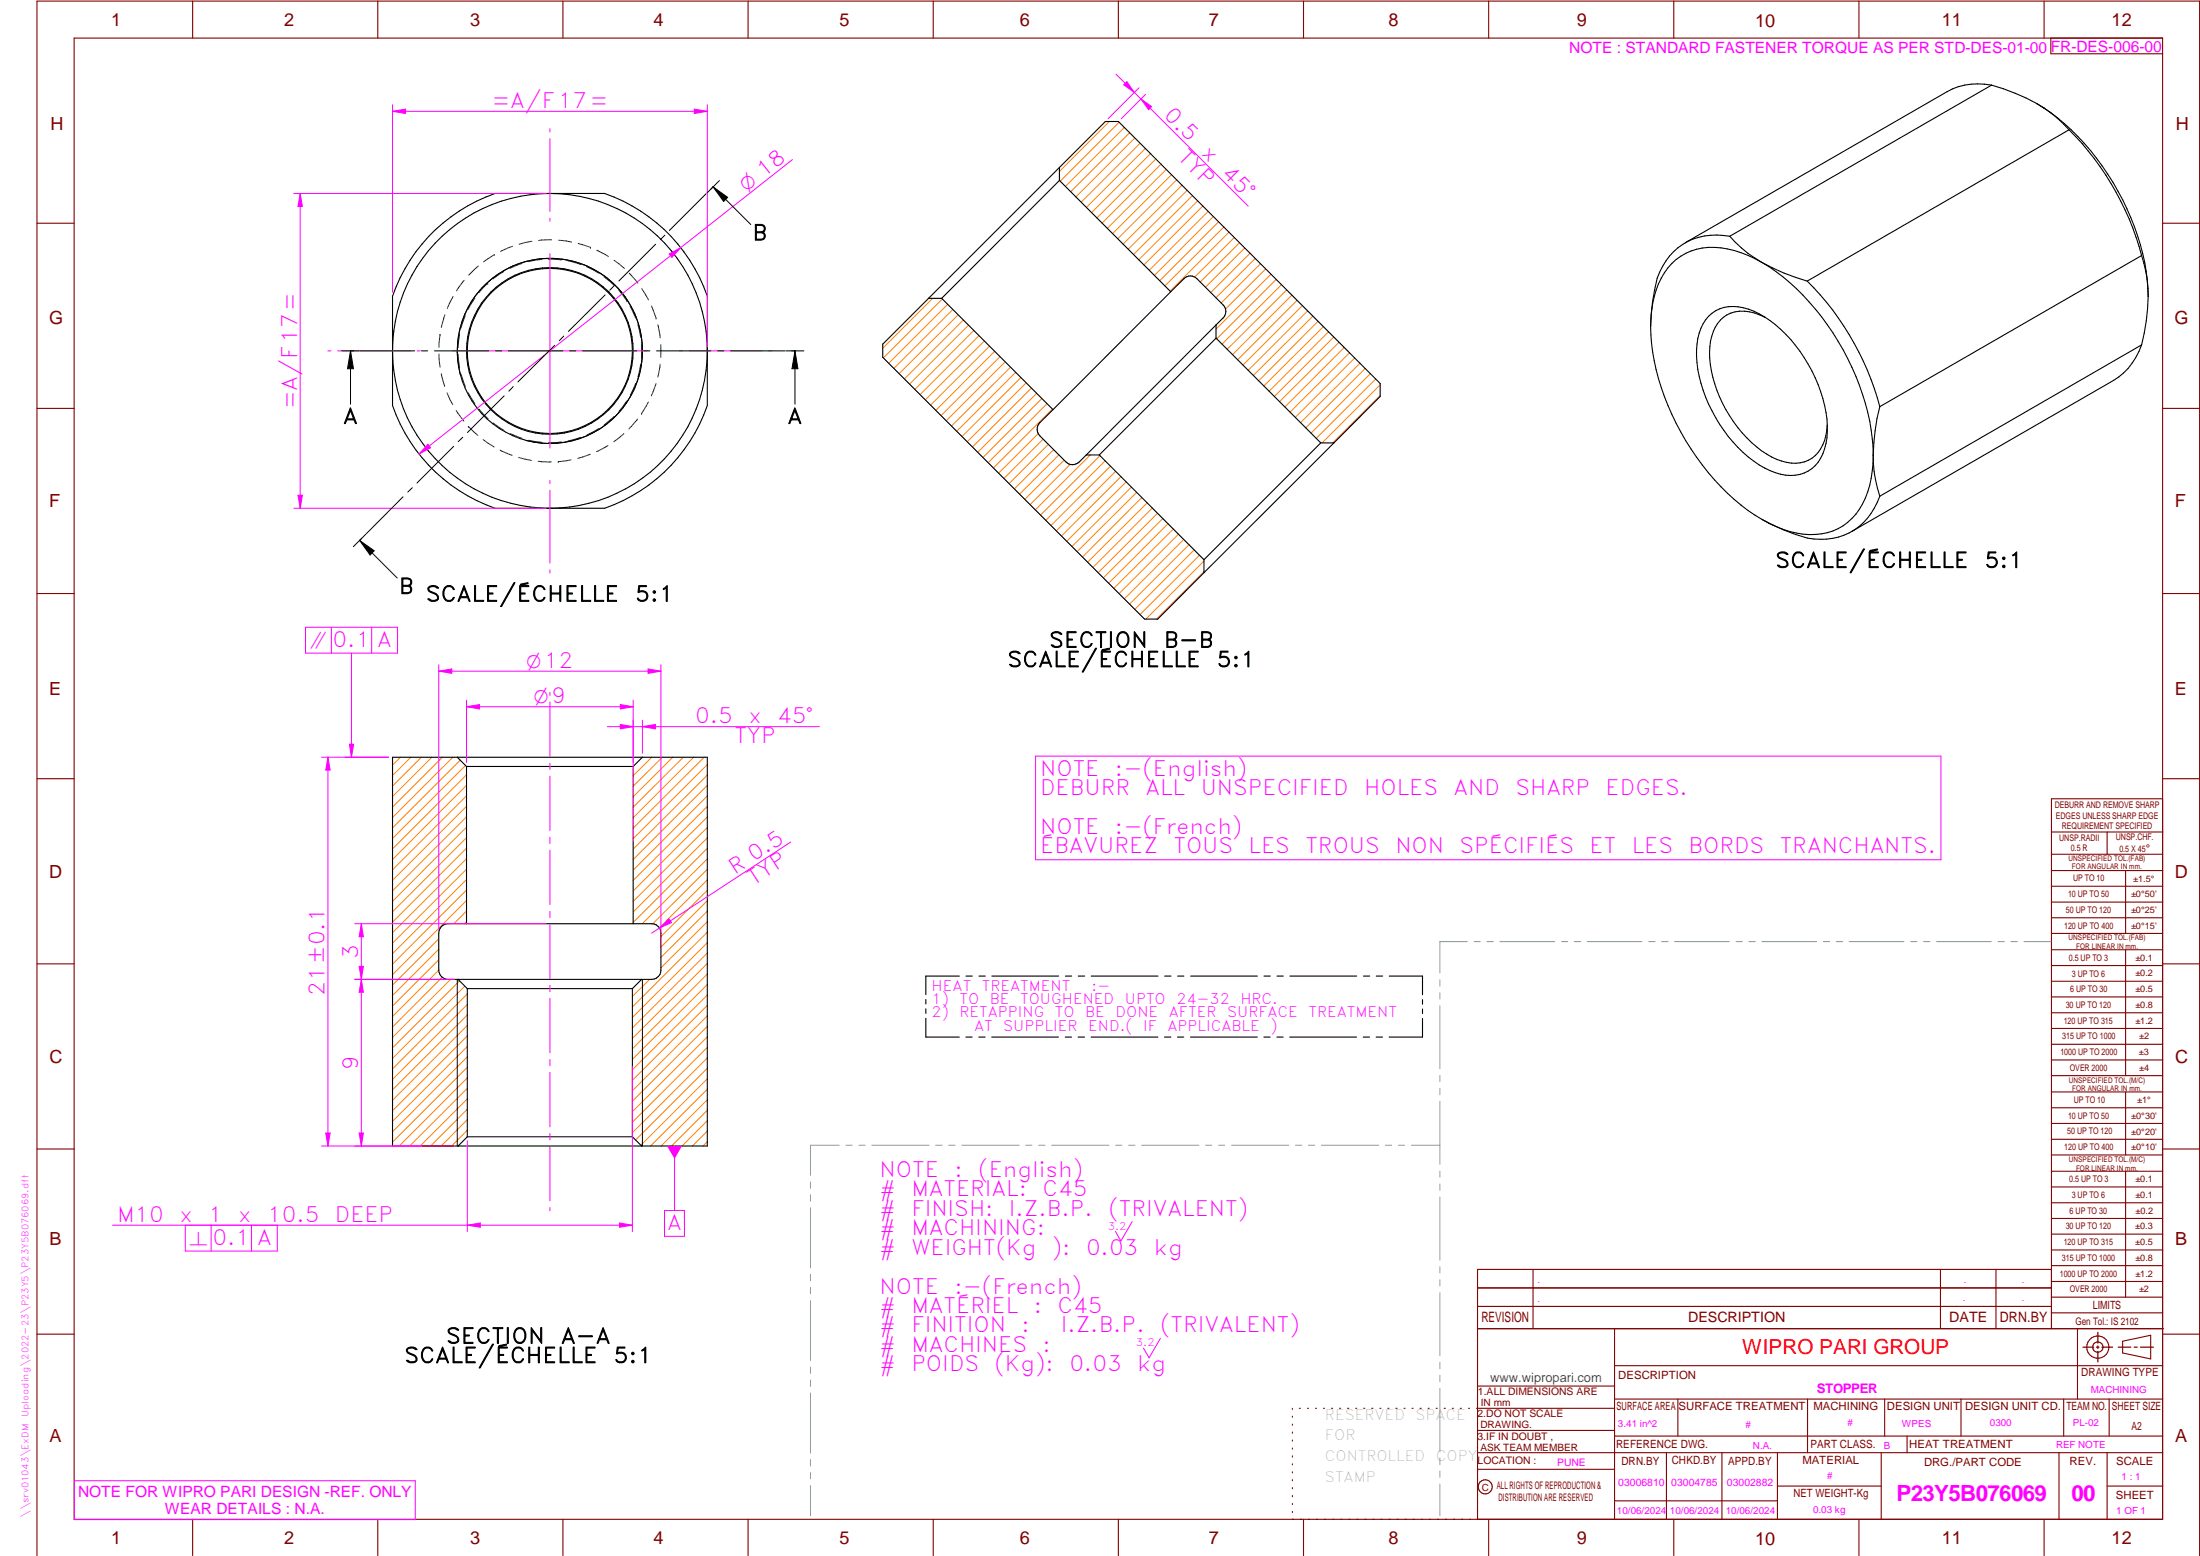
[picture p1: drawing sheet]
<svg xmlns="http://www.w3.org/2000/svg" width="594mm" height="420mm" viewBox="0 0 594 420" stroke-linecap="round" stroke-linejoin="round" font-family="sans-serif">
<g fill="none" stroke="#800000" stroke-width=".3">
<path d="M20 10.3h564v400h-564zM52 .3v10M102 .3v10M152 .3v10M202 .3v10M252 .3v10M302 .3v10M352 .3v10M402 .3v10M452 .3v10M502 .3v10M552 .3v10"/>
<path d="M553.8 10.3v4.2h30.2M10 60.3h10M584 60.3h10M10 110.3h10M584 110.3h10M10 160.3h10M584 160.3h10M10 210.3h10M584 215.7h-30v143.1M584 210.3h10M554 224.7h30M554 230.7h30"/>
<path d="M554 235.1h30M554 239.3h30M569 224.7v6M574 235.1v17M554 243.6h30M554 247.8h30M554 252.1h30M554 256.5h30M574 256.5v33.9M10 260.3h10M554 260.7h30M554 265h30"/>
<path d="M554 269.2h30M554 273.5h30M554 277.7h30M584 260.3h10M554 282h30M554 286.2h30M554 290.4h30M554 294.9h30M554 299.1h30M574 294.9v17M10 310.3h10M554 303.4h30"/>
<path d="M554 307.6h30M554 311.9h30M554 316.3h30M574 316.3v34M584 310.3h10M554 320.5h30M554 324.8h30M554 329h30M554 333.2h30M554 337.5h30M399 358.8h185.2M399 352.8h155"/>
<path d="M399 347.8h155M414 342.8v16M436 358.8v51.5M524 342.8v16M539 342.8v16M554 341.8h30M554 346h30M554 350.3h30M554 354.5h30M554 342.8h-155v67.5M561 358.8v19M10 360.3h10"/>
<path d="M399 374.3h37M436 377.8h148M453.1 377.8v10M488.1 377.8v14.5M508.9 377.8v10M529.5 377.8v10M557.3 377.8v10M569.5 377.8v10M573.2 362.2l7.6-1.6v6.3l-7.6-1.6zM584 368.8h-148M584 360.3h10M349 380.3v.3"/>
<path d="M349 382.4v.3M349 384.6v.3M349 386.7v.3M349 388.8v.3M349 391v.3M349 393.1v.3M349 395.3v.3M349 397.4v.3M349 399.5v.3M350.9 380.3h.2M353.1 380.3h.2M355.2 380.3h.3"/>
<path d="M357.4 380.3h.3M359.6 380.3h.3M361.7 380.3h.3M363.9 380.3h.3M366.1 380.3h.3M368.3 380.3h.2M370.4 380.3h.3M372.6 380.3h.3M374.8 380.3h.3M376.9 380.3h.4M379.1 380.3h.3M381.3 380.3h.3"/>
<path d="M383.4 380.3h.4M385.6 380.3h.3M387.8 380.3h.3M390 380.3h.3M392.2 380.3h.3M394.3 380.3h.3M396.5 380.3h.3M398.7 380.3h37.3M399 396.7h37M399 392.3h185M399 386.2h37M436 387.8h148"/>
<path d="M450 392.3v18M465 392.3v18M480 392.3v18M508 392.3v18M515 387.8v4.5M556 392.3v18M569 392.3v18M52 410.3v9.7M102 410.3v9.7M152 410.3v9.7M202 410.3v9.7M252 410.3v9.7"/>
<path d="M302 410.3v9.7M349 401.7v.3M349 403.8v.4M349 406v.3M349 408.1v.3M352 410.3v9.7M402 410.3v9.7M436 405.3h44M452 410.3v9.7M480 401.3h28M502 410.3v9.7M552 410.3v9.7"/>
<path d="M569 401.3h15M10 420v-419.7h584v419.7"/>
<circle cx="566.5" cy="363.7" r="1.39"/>
<circle cx="566.5" cy="363.8" r="3"/>
<circle cx="401.1" cy="401.5" r="1.9"/>
</g>
<g fill="none" stroke="#f0f" stroke-width=".27">
<path d="M148.5 34.8v.8M148.5 37.4v19.7M148.5 58.9v.8M214 43.1l-100.8 79.5M148.5 68.5v52.5M88.5 94.7h.9M91.2 94.7h19.7M112.6 94.7h.9M122.3 94.7h52.4M183.5 94.7h.8M186.1 94.7h19.7M207.6 94.7h.9"/>
<path d="M115.6 120l.7 .9-3.1 1.7zM148.5 129.8v.8M148.5 132.4v19.7M148.5 153.9v.8M148.5 186.9v.9M148.5 189.6v14.7M148.5 206.1v1.7M148.5 209.6v14.7M279.6 204.2h244.5v28h-244.5zM148.5 226.1v1.7M148.5 229.6v14.7M148.5 246.1v1.7"/>
<path d="M148.5 249.6v14.7M148.5 266.1v1.7M148.5 269.6v14.7M148.5 286.1v1.7M148.5 289.6v14.7M148.5 306.1v1.7M148.5 309.6v14.7M148.5 326.1v.8M305.7 329.9l-3 5.2-1.5-2.6M313.3 361.4l-3 5.2-1.5-2.6M20.1 399.8h92v10.5h-92z"/>
</g>
<g fill="none" stroke="#949494" stroke-width=".27">
<path d="M396.2 254.3h-7.4v8.5M398.1 254.3h1.6M401.5 254.3h1.8M405 254.3h14.8M421.6 254.3h1.7M425.1 254.3h1.7M428.6 254.3h14.8M445.2 254.3h1.7M448.7 254.3h1.7M452.2 254.3h14.8M468.8 254.3h1.7M472.3 254.3h1.7"/>
<path d="M475.8 254.3h14.8M492.4 254.3h1.7M495.8 254.3h1.8M499.4 254.3h14.7M516 254.3h1.6M519.4 254.3h1.8M522.9 254.3h14.8M539.5 254.3h1.7M543 254.3h1.7M546.5 254.3h7.4M388.8 264.5v1.8M388.8 268.1v1.6"/>
<path d="M388.8 271.6v17M388.8 290.4v1.7M388.8 293.9v1.7M388.8 297.4v17M218.9 319.2v1.6M226.6 309.2h-7.7v8.1M228.4 309.2h1.7M231.9 309.2h1.7M235.4 309.2h15.5M252.7 309.2h1.7M256.2 309.2h1.7M259.7 309.2h15.5"/>
<path d="M277 309.2h1.7M280.5 309.2h1.7M284 309.2h15.5M301.2 309.2h1.8M304.8 309.2h1.7M308.3 309.2h15.5M325.5 309.2h1.7M329.1 309.2h1.6M332.6 309.2h15.4M349.8 309.2h1.7M353.3 309.2h1.7M356.8 309.2h15.5"/>
<path d="M374.1 309.2h1.7M377.6 309.2h1.7M381.1 309.2h7.7M388.8 316.2v1.7M388.8 319.7v1.7M218.9 322.6v1.8M218.9 326.1v16.2M388.8 323.2v17.1M218.9 344.1v1.8M218.9 347.6v1.7M218.9 351.2v16.1M388.8 342.1v1.6"/>
<path d="M388.8 345.6v1.7M388.8 349v17.1M218.9 369.1v1.7M218.9 372.6v1.8M218.9 376.1v16.2M388.8 367.9v1.7M388.8 371.4v1.7M388.8 374.9v17M218.9 394.1v1.8M218.9 397.6v1.7M388.8 393.7v1.7M388.8 397.2v1.7"/>
<path d="M218.9 401.2v8.1M388.8 400.7v8.6"/>
</g>
<path d="M566.5 359.7v3M562.5 363.8h2.9M566.1 363.8h.7M566.5 363.4v.7M566.5 364.9v2.8M567.6 363.8h2.9M572 363.8h3.4M576.3 363.8h.8M578 363.8h3.5" fill="none" stroke="#800000" stroke-width=".34"/>
<g fill="none" stroke="#008000" stroke-width=".27">
<path d="M125.3 75.7l-2 2.8M129.2 71.8l-2.6 2.5M131.7 76.5h.1M131.7 76.5l-2.4 2.5M133.5 68.7h.1M133.5 68.7l-2.9 2M136.1 73.3l-3 2M138.4 66.5l-3.2 1.4M141 71.2l-3.3 1.3M143.6 65.2l-3.4 .8M146.2 70.1l-3.5 .6M148 70l3.6 .2"/>
<path d="M149 64.8l-3.5 .1M150.8 64.9l3.5 .5M153.4 70.4l3.4 1M156.1 65.7l3.4 1.1M158.5 72.1l3.1 1.6M159.5 66.8h.1M161.2 67.6l3.1 1.7M163.1 74.8l2.7 2.2M165.8 70.3l2.8 2.2M167.1 78.4l2.1 2.8M169.9 73.8l2.3 2.7M173.3 77.9l1.8 3.1"/>
<path d="M118.5 95.6l.3 3.5M118.8 90.3l-.3 3.5M118.8 90.3h.1M120.1 85l-.9 3.4M122.3 80.1l-1.5 3.2M123.7 95.7l.4 3.5M124.1 90.3l-.4 3.6M125.6 85.2l-1.1 3.4M128.2 80.5l-1.8 3M169.2 81.2h.1M170.2 82.8l1.5 3.1M172.2 87.7l.8 3.4"/>
<path d="M173 98.3l-.8 3.5M173.2 93v3.5M175.9 82.6l1.3 3.3M177.2 85.9h.1M177.6 87.7l.7 3.5M178.3 98.3l-.7 3.5M178.4 93v3.5M119.2 100.9l.9 3.5M120.7 106.1l1.6 3.2M123.2 110.9l2.1 2.8M124.5 101l1.1 3.4M126.4 106l1.8 3"/>
<path d="M126.5 115.1l2.5 2.5M126.5 115.1h.1M129.4 110.5l2.4 2.5M130.5 118.7l2.9 2M133.2 114.2l2.9 2M137.7 117.1l3.3 1.3M142.8 118.9l3.5 .5M151.6 119.3l-3.5 .2M156.8 118.1l-3.4 .9M161.7 115.7l-3.2 1.7M165.9 112.4l-2.8 2.3M168.5 117.1l-2.8 2.2"/>
<path d="M169.2 108.3l-2.1 2.8M171.7 103.5l-1.5 3.2M172.2 113.2l-2.4 2.6M173.3 111.6h.1M175.1 108.5l-1.8 3.1M177.2 103.6l-1.3 3.3M135 121.5l3.3 1.4M140 123.5l3.5 .8M145.3 124.5l3.5 .2M150.7 124.7h.1M154.2 124.2l-3.5 .5M159.4 122.7l-3.4 1.1"/>
<path d="M164.2 120.3l-3.1 1.7"/>
</g>
<g fill="none" stroke="#000" stroke-width=".3">
<path d="M537.8 23l-70.7 40.8M537.8 23a17.7 17.7 0 0 0-12 1.8l-70.8 40.8M537.8 23a49.3 49.3 0 0 1 16 7.4M553.8 30.4a68.4 68.4 0 0 1 26 45.2M553.8 30.5l1.7 1.4 3.2 3.2M558.7 35.1l-70.7 40.8M558.7 35.1a75.8 75.8 0 0 1 19.6 33.9M115.7 63.9a45.5 45.5 0 0 1 18-11.7h29.6a44.9 44.9 0 0 1 27.7 27.8v29.5a44.9 44.9 0 0 1-27.7 27.7h-29.6a44.9 44.9 0 0 1-27.7-27.7v-29.5a45.9 45.9 0 0 1 9.7-16.1zM467.1 63.8a16.7 16.7 0 0 0-20.3 14.6l-.6 3.2-.5 6.6M467.1 63.8a33.2 33.2 0 0 0 8.7 7.1M475.8 70.9a56.4 56.4 0 0 0 12.2 5M475.8 70.9a24 24 0 0 0-17.7-3.6 15.7 15.7 0 0 0-10.9 11.1 31.5 31.5 0 0 0-1.5 9.8"/>
<path d="M475.8 70.9a63.8 63.8 0 0 1 23.1 25.9 60.4 60.4 0 0 1 7 28.4 36.3 36.3 0 0 0 1.7 8.8M488 75.9a75.3 75.3 0 0 1 19.6 33.9M578.3 69l-70.7 40.8M578.3 69l1.5 6.6M579.8 75.6a51 51 0 0 1-1.5 17.5M445.7 88.2a65.2 65.2 0 0 0 14 37.4 56.2 56.2 0 0 0 16.1 14.7M461.4 85.4a9.8 9.8 0 0 1 10.7-1.9 32.5 32.5 0 0 1 16.2 14.8 32.8 32.8 0 0 1 4.8 21.5 9.6 9.6 0 0 1-9.5 8.6 19.4 19.4 0 0 1-11.5-5 40.3 40.3 0 0 1-14-27.2 14.8 14.8 0 0 1 3.3-10.8zM476.7 85.7a10.5 10.5 0 0 0-11.3 0 12.1 12.1 0 0 0-3.8 9.5 34.8 34.8 0 0 0 16.8 28.2 10.7 10.7 0 0 0 10.9 .3 11.2 11.2 0 0 0 4.1-9M578.3 93.1l-70.7 40.9M578.3 93.1a18.2 18.2 0 0 1-7.5 9.6l-70.8 40.8M507.6 109.8a59.5 59.5 0 0 0-1.8 15.3 23.2 23.2 0 0 1-5.7 14.9 15.7 15.7 0 0 1-15 3.9 29.1 29.1 0 0 1-9.3-3.6M507.6 134a16.5 16.5 0 0 1-19.6 11.3 56.4 56.4 0 0 1-12.2-5"/>
<path d="M106 204.5h85v105h-85zM123.5 204.5l2.5 2.5M126 207h45M126 207v42.4M171 207v42.4M173.5 204.5l-2.5 2.5M119.2 250.2l.6-.4 1.2-.4h55a2.53 2.53 0 0 1 2.5 2.6v10a2.53 2.53 0 0 1-2.5 2.5h-55a2.53 2.53 0 0 1-2.5-2.5v-10l.1-.7zM123.7 264.5l2.5 2.5M126.2 267h44.6M126.2 267v40M170.8 267v40M173.3 264.5l-2.5 2.5"/>
<path d="M126.2 307h44.6M126.2 307l-2.5 2.5M170.8 307l2.5 2.5"/>
<circle cx="148.5" cy="94.7" r="22.3"/>
<circle cx="148.5" cy="94.7" r="22.5"/>
<circle cx="148.5" cy="94.7" r="25"/>
<circle cx="148.5" cy="94.7" r="42.5"/>
</g>
<g fill="none" stroke="#000" stroke-width=".27">
<path d="M92.3 94.7h4.8M94.7 94.7v14.4M94.7 94.7l.8 4.9h-1.7zM97.3 94.7h14.7M113.8 94.7h1.7M117.3 94.7h14.7M133.8 94.7h1.7M137.3 94.7h14.7M153.8 94.7h1.7M157.3 94.7h14.7M173.8 94.7h1.7M177.3 94.7h14.7"/>
<path d="M193.8 94.7h1.7M197.3 94.7h14.7M212.3 94.7h4.8M214.7 94.7l.8 4.9h-1.6zM214.7 94.7v14.4M124.3 101.2a25 25 0 0 1 22-31.3 25 25 0 0 1 27.1 27 25 25 0 0 1-31.4 22M123.5 264.5v45M173.5 264.5v45"/>
</g>
<path d="M94.7 94.7l.8 4.9h-1.7zM214.7 94.7l.8 4.9h-1.6z" fill="#000"/>
<g fill="none" stroke="#ff8000" stroke-width=".27">
<path d="M108.2 204.5l-2.2 2.1M110.9 204.5l-4.9 4.9M113.8 204.5l-7.8 7.8M116.6 204.5l-10.6 10.6M119.5 204.5l-13.5 13.4M122.3 204.5l-16.3 16.2M124.3 205.3l-18.3 18.3M125.7 206.7l-19.7 19.7M126 209.2l-20 20M126 212l-20 20.1M126 214.9l-20 20M126 217.7l-20 20"/>
<path d="M176 204.5l-5 5M178.9 204.5l-7.9 7.8M181.7 204.5l-10.7 10.6M184.5 204.5l-13.5 13.5M187.3 204.5l-16.3 16.3M190.2 204.5l-19.2 19.1M191 206.5l-20 19.9M191 212.1l-20 20M191 217.8l-20 19.9M191 209.3l-20 20M191 214.9l-20 20M126 220.6l-20 19.9"/>
<path d="M126 223.4l-20 20M126 226.2l-20 20M126 229l-20 20M126 231.9l-20 19.9M126 234.7l-20 20M126 237.5l-20 20M191 231.9l-17.6 17.5M191 220.6l-20 20M191 226.2l-20 20.1M191 229.1l-20 20M191 223.4l-20 20M191 234.7l-14.8 14.8"/>
<path d="M191 237.6l-13 12.9M118.5 253.5l-12.5 12.5M118.5 256.3l-12.5 12.5M118.5 259.2l-12.5 12.5M126 246l-3.5 3.4M126 248.8l-.6 .6M126 240.3l-20 20M126 243.2l-20 20M191 240.4l-12.5 12.5M191 243.2l-12.5 12.5M191 246l-12.5 12.5M191 248.9l-12.5 12.5"/>
<path d="M191 251.7l-20.2 20.2M191 254.6l-20.2 20.1M191 257.3l-20.2 20.3M118.5 262l-12.5 12.5M119.4 263.9l-13.4 13.4M121.7 264.5l-15.7 15.6M124.1 264.8l-18.1 18.2M125.5 266.3l-19.5 19.5M126.2 268.4l-20.2 20.2M126.2 271.2l-20.2 20.3M126.2 274.1l-20.2 20.2M126.2 276.9l-20.2 20.2"/>
<path d="M126.2 279.7l-20.2 20.2M175.4 264.5l-4.6 4.6M191 260.2l-20.2 20.2M191 263l-20.2 20.2M191 265.9l-20.2 20.1M191 268.7l-20.2 20.2M191 271.5l-20.2 20.2M191 274.3l-20.2 20.3M191 277.2l-20.2 20.1M191 280l-20.2 20.2M126.2 282.6l-20.2 20.2M126.2 285.4l-20.2 20.2"/>
<path d="M126.2 288.2l-20.2 20.2M126.2 291l-18.4 18.5M126.2 293.9l-15.6 15.6M126.2 296.7l-12.8 12.8M126.2 299.5l-9.9 10M191 291.3l-17.9 17.9M191 294.1l-15.3 15.4M191 288.5l-19.3 19.3M191 297l-12.5 12.5M191 282.8l-20.2 20.2M191 285.7l-20.2 20.2M191 299.8l-9.7 9.7"/>
<path d="M126.2 302.3l-7.1 7.2M126.2 305.2l-4.2 4.3M191 308.3l-1.2 1.2M191 305.4l-4 4.1M191 302.6l-6.9 6.9"/>
</g>
<path d="M115.6 120l.7 .9-3.1 1.7z" fill="#f0f"/>
<path d="M180.7 68.6l3.1-1.7-2.4 2.6z" fill="none" stroke="#f0f" stroke-width=".27"/>
<path d="M180.7 68.6l3.1-1.7-2.4 2.6z" fill="#f0f"/>
<path d="M86.8 204.5h18.1M88.6 204.5l.5 3.4h-1.1zM86.8 309.5h27" fill="none" stroke="#f0f" stroke-width=".27"/>
<path d="M88.6 204.5l.5 3.4h-1.1z" fill="#f0f"/>
<path d="M88 305.9h1.1l-.5 3.6z" fill="none" stroke="#f0f" stroke-width=".27"/>
<path d="M88 305.9h1.1l-.5 3.6z" fill="#f0f"/>
<path d="M106 30.1l3.5-.6v1.1zM106 28.3v50.6M191 28.3v65.4M88.6 204.5v105" fill="none" stroke="#f0f" stroke-width=".27"/>
<path d="M106 30.1l3.5-.6v1.1z" fill="#f0f"/>
<path d="M187.5 29.5l3.5 .6-3.5 .5z" fill="none" stroke="#f0f" stroke-width=".27"/>
<path d="M187.5 29.5l3.5 .6-3.5 .5z" fill="#f0f"/>
<path d="M106 30.1h85M79.3 52.2h68.1M81.1 52.2l.6 3.6h-1.2zM79.3 137.2h68.1" fill="none" stroke="#f0f" stroke-width=".27"/>
<path d="M81.1 52.2l.6 3.6h-1.2z" fill="#f0f"/>
<path d="M80.5 133.7h1.2l-.6 3.5z" fill="none" stroke="#f0f" stroke-width=".27"/>
<path d="M80.5 133.7h1.2l-.6 3.5z" fill="#f0f"/>
<path d="M81.1 52.2v85M126 190.8l3.5-.6v1.2zM126 189.1v16.8M171 189.1v38.1" fill="none" stroke="#f0f" stroke-width=".27"/>
<path d="M126 190.8l3.5-.6v1.2z" fill="#f0f"/>
<path d="M167.5 190.2l3.5 .6-3.5 .6z" fill="none" stroke="#f0f" stroke-width=".27"/>
<path d="M167.5 190.2l3.5 .6-3.5 .6z" fill="#f0f"/>
<path d="M118.5 179.5v71.4M178.5 179.5v76.4M118.5 181.2l3.5-.6v1.2zM126 190.8h45" fill="none" stroke="#f0f" stroke-width=".27"/>
<path d="M118.5 181.2l3.5-.6v1.2z" fill="#f0f"/>
<path d="M175 180.6l3.5 .6-3.5 .6z" fill="none" stroke="#f0f" stroke-width=".27"/>
<path d="M175 180.6l3.5 .6-3.5 .6z" fill="#f0f"/>
<path d="M118.5 181.2h60M170.8 288v44.6M126.2 308v24.6M126.2 330.8l3.5-.6v1.2z" fill="none" stroke="#f0f" stroke-width=".27"/>
<path d="M126.2 330.8l3.5-.6v1.2z" fill="#f0f"/>
<path d="M167.3 330.2l3.5 .6-3.5 .6z" fill="none" stroke="#f0f" stroke-width=".27"/>
<path d="M167.3 330.2l3.5 .6-3.5 .6z" fill="#f0f"/>
<path d="M167.5 195.6l3.5 .6-3.5 .6zM171 194.5v11.4M173.5 194.5v8.9M30.4 330.8h140.4" fill="none" stroke="#f0f" stroke-width=".27"/>
<path d="M167.5 195.6l3.5 .6-3.5 .6z" fill="#f0f"/>
<path d="M173.5 196.2l3.5-.6v1.2z" fill="none" stroke="#f0f" stroke-width=".27"/>
<path d="M173.5 196.2l3.5-.6v1.2z" fill="#f0f"/>
<path d="M164 196.2h57.3M213.5 227.4l-37.5 24.6M178.1 250.6l2.6-2.4 .6 .9z" fill="none" stroke="#f0f" stroke-width=".27"/>
<path d="M178.1 250.6l2.6-2.4 .6 .9z" fill="#f0f"/>
<path d="M95.8 264.5h26.8M95.8 309.5h26.8M97 305.9h1.1l-.5 3.6z" fill="none" stroke="#f0f" stroke-width=".27"/>
<path d="M97 305.9h1.1l-.5 3.6z" fill="#f0f"/>
<path d="M97.6 264.5l.5 3.4h-1.1z" fill="none" stroke="#f0f" stroke-width=".27"/>
<path d="M97.6 264.5l.5 3.4h-1.1z" fill="#f0f"/>
<path d="M95.8 249.4h51.6M95.8 264.5h26.8M97 260.9h1.1l-.5 3.6zM97.6 264.5v45" fill="none" stroke="#f0f" stroke-width=".27"/>
<path d="M97 260.9h1.1l-.5 3.6z" fill="#f0f"/>
<path d="M97.6 249.4l.5 3.5h-1.1z" fill="none" stroke="#f0f" stroke-width=".27"/>
<path d="M97.6 249.4l.5 3.5h-1.1z" fill="#f0f"/>
<path d="M97.6 249.4v15.1M182.2 309.5v17.4" fill="none" stroke="#f0f" stroke-width=".27"/>
<path d="M180.1 309.5h4l-1.9 3.4z" fill="#f0f"/>
<path d="M94.9 176.4v28.1M50 330.8h24.9v7h-24.9zM57 330.8v7M67.9 330.8v7M179.4 326.9h5.4v6.9h-5.4z" fill="none" stroke="#f0f" stroke-width=".27"/>
<path d="M94.4 201h1.1l-.6 3.5z" fill="#f0f"/>
<path d="M303.4 22.9l.9-.8 2 2.9zM307.6 23.7l-8.4 8.4M309.3 25.5l-6.5 6.6M82.5 169.4h24.9v7h-24.9zM89.5 169.4v7M100.4 169.4v7M93.2 204.5h11.7M94.4 201h1.1l-.6 3.5z" fill="none" stroke="#f0f" stroke-width=".27"/>
<g fill="none" stroke="#000" stroke-width=".27">
<path d="M190.7 52.3l-9.9 9.9M192.6 50.5l-.7 .6M192.6 50.5l10.1 10.1M192.6 50.5l3.9 2.8-1.1 1.1zM194.3 48.8l-3.4 3.4M163.4 79.6l-9.9 9.9M165.9 77.1l-1.2 1.3M177 66l-9.9 9.9M179.5 63.5l-1.2 1.2M149.8 93.3l-9.9 9.8M152.2 90.8l-1.2 1.2M125 118.1l-1.3 1.2"/>
<path d="M136.1 106.9l-9.9 9.9M138.6 104.4l-1.2 1.2M108.8 134.2l-9.8 9.9M111.3 131.7l-1.2 1.2M122.5 120.5l-9.9 9.9M97.1 145.9l10.2 10.2M97.1 145.9l3.9 2.8-1.1 1.2zM98.8 144.2l-3.4 3.4"/>
</g>
<path d="M192.6 50.5l3.9 2.8-1.1 1.1zM97.1 145.9l3.9 2.8-1.1 1.2z" fill="#000"/>
<g fill="none" stroke="#ff8000" stroke-width=".27">
<path d="M299.5 32.8l-13.4 13.5M302.2 33l-15.9 15.9M303.6 34.4l-15.9 15.9M305 35.9l-15.9 15.9M306.4 37.3l-15.9 15.9M307.8 38.7l-15.8 15.9M309.3 40.1l-15.9 15.9M310.7 41.5l-15.9 15.9M312.1 42.9l-15.9 15.9M313.5 44.3l-15.9 15.9M314.9 45.8l-15.9 15.8M316.4 47.2l-16 15.9"/>
<path d="M317.7 48.6l-15.9 15.9M319.2 50l-15.9 15.9M320.6 51.4l-15.9 15.9M322 52.8l-15.9 15.9M323.4 54.2l-15.9 15.9M324.8 55.6l-15.9 15.9M326.3 57.1l-16 15.9M327.7 58.5l-16 15.9M329.1 59.9l-15.9 15.9M330.5 61.3l-15.9 15.9M331.9 62.7l-15.9 15.9M333.3 64.1l-10.7 10.7"/>
<path d="M334.7 65.5l-10.6 10.7M336.1 67l-10.6 10.6M337.6 68.4l-10.7 10.6M339 69.8l-10.6 10.6M340.4 71.2l-10.6 10.6M341.8 72.6l-10.9 10.9M343.2 74l-14.8 14.9M344.6 75.4l-16 16.1M346 76.9l-16 16M347.5 78.3l-16.1 16M348.9 79.7l-16.1 16.1M251.8 80.6l-13.4 13.4"/>
<path d="M254.5 80.7l-16 15.9M255.9 82.2l-15.9 15.9M257.3 83.6l-15.9 15.9M258.7 85l-15.9 15.9M260.1 86.4l-15.9 15.9M261.5 87.8l-15.9 15.9M263 89.2l-15.9 16M264.4 90.6l-16 16M265.8 92.1l-15.9 15.8M267.2 93.5l-15.9 15.9M268.6 94.9l-15.9 15.9M270 96.3l-15.9 15.9"/>
<path d="M271.4 97.7l-15.9 15.9M272.9 99.1l-15.9 15.9M350.3 81.1l-16.1 16.1M351.7 82.5l-16 16.1M353.1 83.9l-16 16.1M354.5 85.3l-16.1 16.1M355.9 86.7l-16 16.1M357.4 88.2l-16.1 16M358.8 89.6l-16.1 16M360.2 91l-16.1 16.1M361.6 92.4l-16.1 16.1M363 93.8l-16 16.1"/>
<path d="M364.4 95.2l-16 16.1M365.8 96.6l-16 16.1M367.2 98.1l-16 16M368.7 99.5l-16.1 16M274.3 100.5l-15.9 16M275.7 101.9l-15.9 16M277.1 103.4l-15.9 15.9M278.5 104.8l-15.9 15.9M279.9 106.2l-15.9 15.9M280.4 117.1l-10.7 10.7M281.3 107.6l-15.9 15.9M281.7 118.6l-10.6 10.6"/>
<path d="M282.7 109l-15.8 15.9M283.1 120l-10.6 10.6M284.2 110.4l-15.9 16M370.1 100.9l-16.1 16.1M371.5 102.3l-16.1 16.1M372.7 106.8l-12.8 12.8M372.7 103.9l-15.7 15.7M284.5 121.4l-10.6 10.6M286 122.8l-10.7 10.6M287.4 124.2l-10.7 10.6M289 125.4l-10.8 10.9M294.4 122.9l-14.8 14.8"/>
<path d="M297 123l-16 16.1M298.4 124.4l-16 16.1M299.9 125.9l-16.1 16M301.3 127.3l-16.1 16M302.7 128.7l-16.1 16M304.1 130.1l-16 16M305.5 131.5l-16 16.1M307 132.9l-16.1 16.1M308.3 134.3l-16 16.1M309.8 135.8l-16.1 16M311.2 137.2l-16.1 16M312.6 138.6l-16.1 16"/>
<path d="M314 140l-16.1 16M315.4 141.4l-16 16.1M316.9 142.8l-16.1 16.1M318.3 144.2l-16.1 16.1M319.7 145.7l-16.1 16M321.1 147.1l-16.1 16M322.5 148.5l-16.1 16M323.9 149.9l-16.1 16M325.1 154.3l-12.8 12.9M325.1 151.5l-15.6 15.7"/>
</g>
<g fill="none" stroke="#000" stroke-width=".3">
<path d="M286.1 48.7l30 30.1M286.1 45.2v3.5M286.1 48.7l-31.8 31.9M316.1 78.8l3.6-3.5a2.41 2.41 0 0 1 3.5 0l7.1 7a2.41 2.41 0 0 1 0 3.6l-38.9 38.9a2.56 2.56 0 0 1-3.5 0l-7.1-7.1a2.56 2.56 0 0 1 0-3.6l3.5-3.5M316.1 78.8l-31.8 31.8M238.4 92.9l60.1-60.1h3.5l70.7 70.7v3.6l-60.1 60.1h-3.5l-70.7-70.7zM250.7 80.6h3.6M254.3 80.6l30 30M328.4 87.8v3.5M328.4 91.3l28.3 28.3M328.4 91.3l-31.6 31.6M356.7 119.6h3.5"/>
<path d="M356.7 119.6l-31.6 31.5M293.3 122.9h3.5M296.8 122.9l28.3 28.2M325.1 151.1v3.5"/>
</g>
<path d="M304.3 22.1l2 2.9-2.9-2.1z" fill="#f0f"/>
<path d="M308.1 26.7l2.9 2.1-.8 .8z" fill="none" stroke="#f0f" stroke-width=".27"/>
<path d="M308.1 26.7l2.9 2.1-.8 .8z" fill="#f0f"/>
<path d="M301.4 20l35.7 35.7" fill="none" stroke="#f0f" stroke-width=".27"/>
<g fill="none" stroke="#000" stroke-width=".3">
<path d="M250 269.9v1.2M250 272.4v1.2M250 275v5h9M259.1 263.6h-9.1v5M260.9 263.6h1.6M264.4 263.6h1.7M267.8 263.6h18.1M287.7 263.6h1.7M291.2 263.6h1.7M294.7 263.6h18M314.5 263.6h1.7M318 263.6h1.7"/>
<path d="M321.5 263.6h18M341.3 263.6h1.7M344.8 263.6h1.7M348.3 263.6h18M368.2 263.6h1.7M371.6 263.6h1.8M375.2 263.6h8.9v5M384.1 275v5h-9M384.1 269.9v1.2M384.1 272.5v1.2M260.8 280h1.7M264.3 280h1.7"/>
<path d="M267.8 280h18M287.6 280h1.7M291.1 280h1.8M294.6 280h18.1M314.4 280h1.8M318 280h1.7M321.5 280h18M341.3 280h1.7M344.8 280h1.7M348.3 280h18M368.1 280h1.7M371.6 280h1.7"/>
</g>
<g font-size="6" fill="#f0f">
<text x="512.1" y="405.2">P23Y5B076069</text>
<text x="559.4" y="405.2">00</text>
</g>
<g font-size="5.7" fill="#f0f">
<text x="132.8" y="29.2">=A/F17=</text>
<text x="314" y="31.4" transform="rotate(45 314 31.4)">0.5</text>
<text x="324.1" y="41.5" transform="rotate(45 324.1 41.5)">x</text>
<text x="317.7" y="42.5" transform="rotate(45 317.7 42.5)">TYP</text>
<text x="329.6" y="47" transform="rotate(45 329.6 47)">45°</text>
<text x="80.2" y="110.4" transform="rotate(-90 80.2 110.4)">=A/F17=</text>
<text x="89.8" y="174.6">0.1 A</text>
<text x="148.9" y="189.9">9</text>
<text x="187.7" y="195.3">0.5</text>
<text x="202.1" y="195.3">x</text>
<text x="209.9" y="195.3">45°</text>
<text x="198.3" y="200.6">TYP</text>
<text x="280.9" y="209.4">NOTE</text>
<text x="301.1" y="209.4">:-(English)</text>
<text x="280.9" y="214.7">DEBURR</text>
<text x="309.3" y="214.7">ALL</text>
<text x="324.2" y="214.7">UNSPECIFIED</text>
<text x="368.4" y="214.7">HOLES</text>
<text x="392.5" y="214.7">AND</text>
<text x="409.2" y="214.7">SHARP</text>
<text x="433.6" y="214.7">EDGES.</text>
<text x="280.9" y="225.2">NOTE</text>
<text x="301.1" y="225.2">:-(French)</text>
<text x="280.9" y="230.4">ÉBAVUREZ</text>
<text x="316.9" y="230.4">TOUS</text>
<text x="337.2" y="230.4">LES</text>
<text x="352.5" y="230.4">TROUS</text>
<text x="376.8" y="230.4">NON</text>
<text x="394.1" y="230.4">SPÉCIFIÉS</text>
<text x="429.2" y="230.4">ET</text>
<text x="440.6" y="230.4">LES</text>
<text x="456" y="230.4">BORDS</text>
<text x="480.6" y="230.4">TRANCHANTS.</text>
<text x="198.5" y="236.2" transform="rotate(-33 198.5 236.2)">R 0.5</text>
<text x="203.4" y="239.2" transform="rotate(-33 203.4 239.2)">TYP</text>
<text x="96.7" y="258.9" transform="rotate(-90 96.7 258.9)">3</text>
<text x="87.7" y="268.8" transform="rotate(-90 87.7 268.8)">21±0.1</text>
<text x="96.7" y="288.9" transform="rotate(-90 96.7 288.9)">9</text>
<text x="237.5" y="317.8">NOTE</text>
<text x="257.7" y="317.8">:</text>
<text x="264.1" y="317.8">(English)</text>
<text x="237.5" y="323">#</text>
<text x="246.1" y="323">MATERIAL:</text>
<text x="281.5" y="323">C45</text>
<text x="31.6" y="329.9">M10</text>
<text x="48.4" y="329.9">x</text>
<text x="56.2" y="329.9">1</text>
<text x="64.3" y="329.9">x</text>
<text x="72.1" y="329.9">10.5</text>
<text x="90.4" y="329.9">DEEP</text>
<text x="237.5" y="328.3">#</text>
<text x="246.1" y="328.3">FINISH:</text>
<text x="272.4" y="328.3">I.Z.B.P.</text>
<text x="299.3" y="328.3">(TRIVALENT)</text>
<text x="180.2" y="332.1">A</text>
<text x="237.5" y="333.5">#</text>
<text x="246.1" y="333.5">MACHINING:</text>
<text x="57.4" y="336.1">0.1 A</text>
<text x="237.5" y="338.8">#</text>
<text x="246.1" y="338.8">WEIGHT(Kg</text>
<text x="284" y="338.8">):</text>
<text x="293.3" y="338.8">0.03</text>
<text x="311.6" y="338.8">kg</text>
<text x="237.5" y="349.3">NOTE</text>
<text x="257.7" y="349.3">:-(French)</text>
<text x="237.5" y="354.5">#</text>
<text x="237.5" y="359.8">#</text>
<text x="246.1" y="354.5">MATÉRIEL</text>
<text x="246.1" y="359.8">FINITION</text>
<text x="275.8" y="359.8">:</text>
<text x="279.2" y="354.5">:</text>
<text x="285.6" y="354.5">C45</text>
<text x="286.4" y="359.8">I.Z.B.P.</text>
<text x="313.3" y="359.8">(TRIVALENT)</text>
<text x="237.5" y="365">#</text>
<text x="246.1" y="365">MACHINES</text>
<text x="281.5" y="365">:</text>
<text x="237.5" y="370.3">#</text>
<text x="246.1" y="370.3">POIDS</text>
<text x="268.5" y="370.3">(Kg):</text>
<text x="288.8" y="370.3">0.03</text>
<text x="307.1" y="370.3">kg</text>
</g>
<g font-size="5.7">
<text x="203.2" y="64.9">B</text>
<text x="92.6" y="114.4">A</text>
<text x="212.6" y="114.4">A</text>
<text x="479.4" y="153.3">SCALE/ÉCHELLE</text>
<text x="535.9" y="153.3">5:1</text>
<text x="107.7" y="160.3">B</text>
<text x="115" y="162.4">SCALE/ÉCHELLE</text>
<text x="171.5" y="162.4">5:1</text>
<text x="283.3" y="174.8">SECTION</text>
<text x="314.3" y="174.8">B-B</text>
<text x="272" y="180.1">SCALE/ÉCHELLE</text>
<text x="328.6" y="180.1">5:1</text>
<text x="120.4" y="362.8">SECTION</text>
<text x="151.5" y="362.8">A-A</text>
<text x="109.2" y="368">SCALE/ÉCHELLE</text>
<text x="165.7" y="368">5:1</text>
</g>
<text font-size="5.6" fill="#f00" x="470.5" y="365.5">WIPRO PARI GROUP</text>
<g font-size="5.4" fill="#f0f">
<text x="201.5" y="51.9" transform="rotate(-38 201.5 51.9)">O 18</text>
<text x="83.8" y="174.6">i</text>
<text x="142.2" y="180.3">O12</text>
<text x="144.2" y="189.9">O</text>
<text x="51.1" y="336.1">n</text>
</g>
<g font-size="4.9" fill="#800000">
<text x="30" y="6.9">1</text>
<text x="76.7" y="6.9">2</text>
<text x="127" y="6.9">3</text>
<text x="176.5" y="6.9">4</text>
<text x="226.7" y="6.9">5</text>
<text x="275.4" y="6.9">6</text>
<text x="326.4" y="6.9">7</text>
<text x="375" y="6.9">8</text>
<text x="425.8" y="6.9">9</text>
<text x="473.9" y="7.3">10</text>
<text x="524.3" y="6.9">11</text>
<text x="570.2" y="6.9">12</text>
<text x="13.6" y="35.1">H</text>
<text x="587.6" y="35.1">H</text>
<text x="13.2" y="87.5">G</text>
<text x="587.2" y="87.5">G</text>
<text x="13.2" y="137">F</text>
<text x="587.2" y="137">F</text>
<text x="13.2" y="187.6">E</text>
<text x="587.2" y="187.6">E</text>
<text x="13.2" y="237">D</text>
<text x="587.2" y="237">D</text>
<text x="13.4" y="287.1">C</text>
<text x="587.4" y="287.1">C</text>
<text x="13.4" y="336.2">B</text>
<text x="587.4" y="336.2">B</text>
<text x="13.4" y="389.3">A</text>
<text x="587.4" y="389.3">A</text>
<text x="30" y="416.9">1</text>
<text x="76.7" y="416.9">2</text>
<text x="127" y="416.9">3</text>
<text x="176.5" y="416.9">4</text>
<text x="226.7" y="416.9">5</text>
<text x="275.4" y="416.9">6</text>
<text x="326.4" y="416.9">7</text>
<text x="375" y="416.9">8</text>
<text x="425.8" y="416.9">9</text>
<text x="473.9" y="417.3">10</text>
<text x="524.3" y="416.9">11</text>
<text x="570.2" y="416.9">12</text>
</g>
<g font-size="4.2" fill="#f0f">
<text x="423.7" y="14.3">NOTE : STANDARD FASTENER TORQUE AS PER STD-DES-01-00</text>
<text x="553.8" y="14">FR-DES-006-00</text>
<text x="21.1" y="404.3">NOTE FOR WIPRO PARI DESIGN -REF. ONLY</text>
<text x="44.5" y="408.8">WEAR DETAILS : N.A.</text>
</g>
<g font-size="3.9" fill="#f0f">
<text x="251.6" y="267.5">HEAT</text>
<text x="265.1" y="267.5">TREATMENT</text>
<text x="294.7" y="267.5">:-</text>
<text x="251.6" y="271.1">1)</text>
<text x="251.6" y="274.7">2)</text>
<text x="259.1" y="271.1">TO</text>
<text x="259.1" y="274.7">RETAPPING</text>
<text x="267.3" y="271.1">BE</text>
<text x="275.5" y="271.1">TOUGHENED</text>
<text x="284.8" y="274.7">TO</text>
<text x="293.1" y="274.7">BE</text>
<text x="301.3" y="274.7">DONE</text>
<text x="303.8" y="271.1">UPTO</text>
<text x="315.7" y="274.7">AFTER</text>
<text x="317.7" y="271.1">24-32</text>
<text x="331.4" y="274.7">SURFACE</text>
<text x="334.9" y="271.1">HRC.</text>
<text x="353.3" y="274.7">TREATMENT</text>
<text x="263" y="278.3">AT</text>
<text x="270.9" y="278.3">SUPPLIER</text>
<text x="293.8" y="278.3">END.(</text>
<text x="308.7" y="278.3">IF</text>
<text x="315.3" y="278.3">APPLICABLE</text>
<text x="343.1" y="278.3">)</text>
</g>
<g font-size="3.9" fill="#800000">
<text x="400" y="357.1">REVISION</text>
<text x="455.9" y="357.1">DESCRIPTION</text>
<text x="526.4" y="357.1">DATE</text>
<text x="540" y="357.1">DRN.BY</text>
</g>
<g font-size="3.9" fill="#c0c0c0">
<text x="357.8" y="383.3">RESERVED</text>
<text x="382.3" y="383.3">SPACE</text>
<text x="357.8" y="388.9">FOR</text>
<text x="357.8" y="394.5">CONTROLLED</text>
<text x="387.8" y="394.5">COPY</text>
<text x="357.8" y="400">STAMP</text>
</g>
<text font-size="3.6" fill="#f0f" x="490.6" y="376.1">STOPPER</text>
<text font-size="3.5" fill="#00f" x="402.4" y="373.3">www.wipropari.com</text>
<g font-size="3.1" fill="#800000">
<text x="565.1" y="353.5">LIMITS</text>
<text x="562" y="371.7">DRAWING TYPE</text>
<text x="437" y="372.3">DESCRIPTION</text>
<text x="436.5" y="380.8">SURFACE AREA</text>
<text x="453.3" y="380.8">SURFACE TREATMENT</text>
<text x="489.7" y="380.8">MACHINING</text>
<text x="509.5" y="380.8">DESIGN UNIT</text>
<text x="530.6" y="380.8">DESIGN UNIT CD.</text>
<text x="558" y="380.6">TEAM NO.</text>
<text x="570.3" y="380.7">SHEET SIZE</text>
<text x="575.6" y="386.1">A2</text>
<text x="436.4" y="391.1">REFERENCE DWG.</text>
<text x="437.8" y="395.5">DRN.BY</text>
<text x="451.4" y="395.4">CHKD.BY</text>
<text x="466.6" y="395.5">APPD.BY</text>
<text x="486.7" y="395.4">MATERIAL</text>
<text x="488.9" y="390.9">PART CLASS.</text>
<text x="515.6" y="390.9">HEAT TREATMENT</text>
<text x="519.6" y="395.9">DRG./PART CODE</text>
<text x="558.9" y="395.5">REV.</text>
<text x="571.4" y="395.6">SCALE</text>
<text x="484.3" y="404.2">NET WEIGHT-Kg</text>
<text x="571.4" y="404.7">SHEET</text>
</g>
<text font-size="3" fill="#800000" x="579.5" y="230.1">°</text>
<g font-size="2.8" fill="#f0f">
<text x="299.1" y="332.1">3.2</text>
<text x="306.7" y="363.6">3.2</text>
<text x="420.5" y="396">PUNE</text>
<text x="437" y="401.2">03006810</text>
<text x="451.3" y="401.2">03004785</text>
<text x="466.3" y="401.2">03002882</text>
</g>
<g font-size="2.8" fill="#800000">
<text x="560.4" y="357.7">Gen Tol.: IS 2102</text>
<text x="399.1" y="376.6">1.ALL DIMENSIONS ARE</text>
<text x="399" y="382.7">2.DO NOT SCALE</text>
<text x="399" y="388.7">3.IF IN DOUBT ,</text>
<text x="399" y="395.4">LOCATION :</text>
<text x="404.2" y="402">ALL RIGHTS OF REPRODUCTION &amp;</text>
<text x="404.7" y="405.4">DISTRIBUTION ARE RESERVED</text>
</g>
<g font-size="2.7" fill="#f0f">
<text x="564.6" y="376.2">MACHINING</text>
<text x="436.9" y="385.4">3.41 in^2</text>
<text x="471.4" y="385.5">#</text>
<text x="498.9" y="385">#</text>
<text x="513.6" y="385.3">WPES</text>
<text x="537.3" y="385.1">0300</text>
<text x="559.7" y="385.1">PL-02</text>
<text x="473.4" y="391.2">N.A.</text>
<text x="508.7" y="391.2">B</text>
<text x="555.2" y="391.1">REF NOTE</text>
<text x="493.4" y="399.5">#</text>
<text x="572.8" y="399.7">1 : 1</text>
<text x="436.6" y="408.7">10/06/2024</text>
<text x="450.9" y="408.8">10/06/2024</text>
<text x="466" y="408.9">10/06/2024</text>
<text x="489.6" y="408.5">0.03 kg</text>
<text x="571.4" y="408.7">1 OF 1</text>
</g>
<g font-size="2.7" fill="#800000">
<text x="399.9" y="379.7">IN mm</text>
<text x="399.7" y="385.7">DRAWING.</text>
<text x="399.7" y="391.8">ASK TEAM MEMBER</text>
<text x="400.1" y="402.5">C</text>
</g>
<g font-size="2.5" fill="#800000">
<text x="554.9" y="218.3">DEBURR AND REMOVE SHARP</text>
<text x="555.2" y="221">EDGES UNLESS SHARP EDGE</text>
<text x="556.1" y="227.1">UNSP.RADII</text>
<text x="556.8" y="223.8">REQUIREMENT SPECIFIED</text>
<text x="571.4" y="226.9">UNSP.CHF.</text>
<text x="559.2" y="229.9">0.5 R</text>
<text x="572.3" y="230.1">0.5 X 45</text>
<text x="559.8" y="238">UP TO 10</text>
<text x="576.1" y="238.1">±1.5°</text>
<text x="558.5" y="242.2">10 UP TO 50</text>
<text x="575.5" y="242.3">±0°50'</text>
<text x="557.4" y="250.7">120 UP TO 400</text>
<text x="557.9" y="246.5">50 UP TO 120</text>
<text x="575.5" y="250.7">±0°15'</text>
<text x="575.5" y="246.5">±0°25'</text>
<text x="558.7" y="259.4">0.5 UP TO 3</text>
<text x="559.5" y="263.7">3 UP TO 6</text>
<text x="576.6" y="263.6">±0.2</text>
<text x="576.6" y="259.4">±0.1</text>
<text x="559" y="267.9">6 UP TO 30</text>
<text x="576.6" y="267.9">±0.5</text>
<text x="557.8" y="272.2">30 UP TO 120</text>
<text x="576.6" y="272.2">±0.8</text>
<text x="556.9" y="280.7">315 UP TO 1000</text>
<text x="557.3" y="276.4">120 UP TO 315</text>
<text x="576.6" y="276.4">±1.2</text>
<text x="577.7" y="280.7">±2</text>
<text x="556.4" y="284.9">1000 UP TO 2000</text>
<text x="577.6" y="284.9">±3</text>
<text x="558.9" y="289.2">OVER 2000</text>
<text x="577.7" y="289.3">±4</text>
<text x="560" y="297.9">UP TO 10</text>
<text x="577.1" y="297.9">±1°</text>
<text x="558.5" y="302.1">10 UP TO 50</text>
<text x="575.5" y="302.1">±0°30'</text>
<text x="557.4" y="310.6">120 UP TO 400</text>
<text x="558.2" y="306.3">50 UP TO 120</text>
<text x="575.5" y="310.6">±0°10'</text>
<text x="575.5" y="306.4">±0°20'</text>
<text x="558.8" y="319.2">0.5 UP TO 3</text>
<text x="559.4" y="323.4">3 UP TO 6</text>
<text x="576.6" y="319.2">±0.1</text>
<text x="576.6" y="323.5">±0.1</text>
<text x="558.9" y="327.7">6 UP TO 30</text>
<text x="576.7" y="327.7">±0.2</text>
<text x="557.8" y="332">30 UP TO 120</text>
<text x="576.6" y="332">±0.3</text>
<text x="556.8" y="340.5">315 UP TO 1000</text>
<text x="557.3" y="336.3">120 UP TO 315</text>
<text x="576.6" y="336.3">±0.5</text>
<text x="576.6" y="340.5">±0.8</text>
<text x="556.2" y="344.7">1000 UP TO 2000</text>
<text x="576.6" y="344.7">±1.2</text>
<text x="558.9" y="349">OVER 2000</text>
<text x="577.6" y="349">±2</text>
</g>
<g font-size="2.5" fill="#f0f">
<text x="415.2" y="346.4">.</text>
<text x="530.3" y="346.5">.</text>
<text x="545.9" y="346.4">.</text>
<text x="415.2" y="351.5">.</text>
<text x="530" y="351.3">.</text>
<text x="545.9" y="351.4">.</text>
</g>
<g font-size="2.4" fill="#f0f">
<text x="7.7" y="382.7" transform="rotate(-90 7.7 382.7)">Uploading\2022-23\P23Y5\P23Y5B076069.dft</text>
<text x="7.7" y="409.8" transform="rotate(-90 7.7 409.8)">\\srv01043\ExDM</text>
</g>
<g font-size="2.1" fill="#800000">
<text x="558.5" y="232.4">UNSPECIFIED TOL.(FAB)</text>
<text x="559.5" y="234.7">FOR ANGULAR IN mm.</text>
<text x="558.6" y="253.9">UNSPECIFIED TOL.(FAB)</text>
<text x="560.7" y="256.3">FOR LINEAR IN mm.</text>
<text x="558.7" y="292.3">UNSPECIFIED TOL.(M/C)</text>
<text x="559.6" y="294.7">FOR ANGULAR IN mm.</text>
<text x="558.7" y="313.7">UNSPECIFIED TOL.(M/C)</text>
<text x="560.6" y="316.1">FOR LINEAR IN mm.</text>
</g>
</svg>
